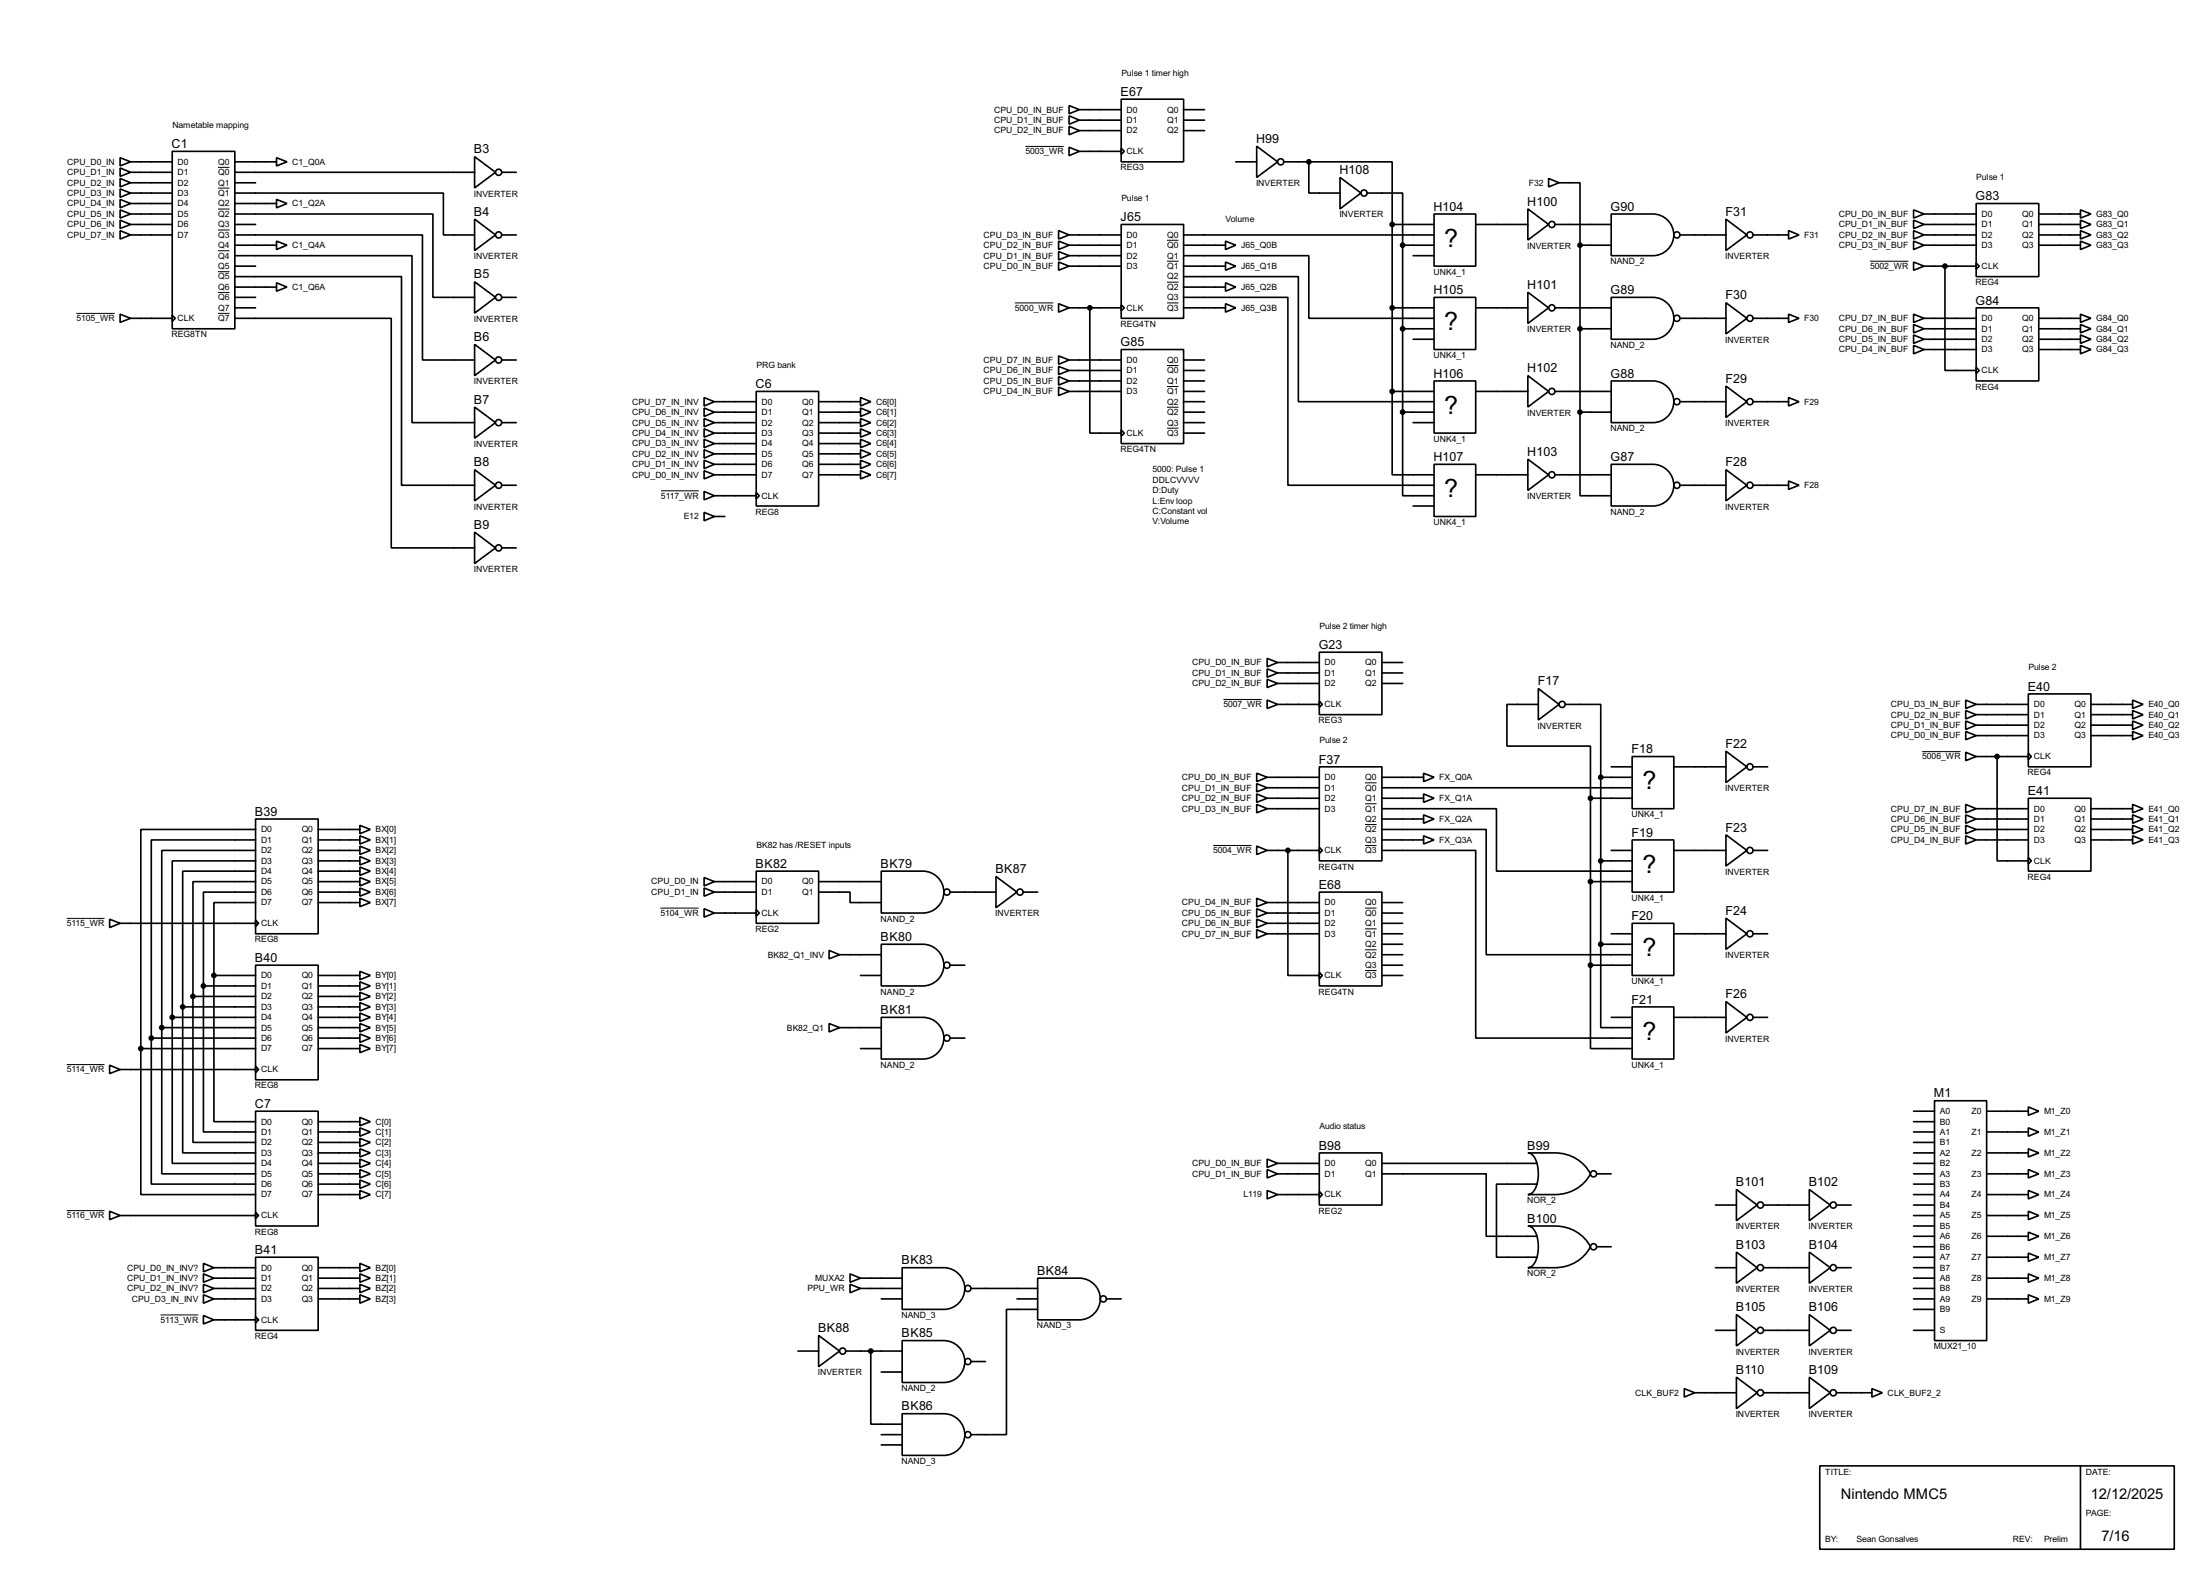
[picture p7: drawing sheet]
<svg xmlns="http://www.w3.org/2000/svg" width="536mm" height="383mm" viewBox="0 0 536 383" stroke-linecap="round" stroke-linejoin="round" font-family="sans-serif">
<g fill="none" stroke="#000" stroke-width=".4">
<path d="M29.3 38.4l2.5 1-2.5 1zM31.8 39.4h10.2M42 36.9h15.2v43.2h-15.2zM57.2 39.4h10.2M67.4 38.4l2.5 1-2.5 1zM115.6 38.2l5.1 3.8-5.1 3.8zM260.4 35.9l2.5 1-2.5 1zM260.4 25.7l2.5 1-2.5 1zM260.4 28.2l2.5 1.1-2.5 1zM260.4 30.8l2.5 1-2.5 1zM262.9 36.9h10.2M262.9 26.7h10.2"/>
<path d="M262.9 29.3h10.2M262.9 31.8h10.2M273.1 24.2h15.2v15.2h-15.2zM273.1 36.1l.8 .8-.8 .7zM288.3 26.7h5.1M288.3 29.3h5.1M288.3 31.8h5.1M301 39.4h5.1M306.1 35.6l5.1 3.8-5.1 3.8zM312.7 39.4h6.1M318.8 39.4h20.3v15.3M318.8 39.4v7.6h7.6"/>
<path d="M29.3 40.9l2.5 1.1-2.5 1zM29.3 43.5l2.5 1-2.5 1zM29.3 46l2.5 1-2.5 1.1zM29.3 48.6l2.5 1-2.5 1zM29.3 51.1l2.5 1-2.5 1zM29.3 53.6l2.5 1.1-2.5 1zM29.3 56.2l2.5 1-2.5 1zM31.8 42h10.2M31.8 44.5h10.2M31.8 47h10.2M31.8 49.6h10.2M31.8 52.1h10.2"/>
<path d="M31.8 54.7h10.2M31.8 57.2h10.2M57.2 47h50.8v10.2h7.6M57.2 52.1h48.3v20.3h10.1M57.2 57.2h45.7v30.5h12.7M57.2 42h58.4M57.2 44.5h5.1M57.2 49.6h10.2M57.2 54.7h5.1M57.2 59.7h10.2M67.4 48.6l2.5 1-2.5 1zM67.4 58.7l2.5 1-2.5 1.1z"/>
<path d="M115.6 53.4l5.1 3.8-5.1 3.8zM122.2 42h3.6M122.2 57.2h3.6M257.9 56.2l2.5 1-2.5 1zM257.9 58.7l2.5 1-2.5 1.1zM260.4 57.2h12.7M260.4 59.7h12.7M273.1 54.7h15.2v22.8h-15.2zM288.3 57.2h61M288.3 59.7h10.2M298.5 58.7l2.5 1-2.5 1.1zM326.4 43.2l5.1 3.8-5.1 3.9z"/>
<path d="M333 47h8.7v12.7M339.1 54.7h10.2M339.1 54.7v40.6M341.7 59.7h7.6M341.7 59.7v40.7M349.3 52.1h10.2v12.7h-10.2zM359.5 54.7h12.7M372.2 50.9l5 3.8-5 3.8zM377.2 43.5l2.6 1-2.6 1zM378.8 54.7h13.7M379.8 44.5h5.1v15.2M384.9 59.7h7.6"/>
<path d="M384.9 59.7v40.7M392.5 52.1h10.1a5.1 5.1 0 0 1 5.1 5.1 5.1 5.1 0 0 1-5.1 5.1h-10.1zM409.2 57.2h11.2M420.4 53.4l5.1 3.8-5.1 3.8zM427 57.2h8.7M435.7 56.2l2.5 1-2.5 1zM466.1 51.1l2.6 1-2.6 1zM466.1 53.6l2.6 1.1-2.6 1zM466.1 56.2l2.6 1-2.6 1zM466.1 58.7l2.6 1-2.6 1.1zM468.7 52.1h12.7M468.7 54.7h12.7"/>
<path d="M468.7 57.2h12.7M468.7 59.7h12.7M481.4 49.6h15.2v17.8h-15.2zM496.6 52.1h10.2M496.6 54.7h10.2M496.6 57.2h10.2M496.6 59.7h10.2M506.8 51.1l2.5 1-2.5 1zM506.8 53.6l2.5 1.1-2.5 1zM506.8 56.2l2.5 1-2.5 1zM506.8 58.7l2.5 1-2.5 1.1zM29.3 76.5l2.5 1-2.5 1z"/>
<path d="M31.8 77.5h10.2M42 76.8l.7 .7-.7 .8zM57.2 62.3h43.2v40.6h15.2M57.2 67.4h40.6v50.8h17.8M57.2 77.5h38.1v55.9h20.3M57.2 64.8h5.1M57.2 75h5.1M57.2 69.9h10.2M57.2 72.4h5.1M67.4 68.9l2.5 1-2.5 1zM115.6 68.6l5.1 3.8-5.1 3.9zM122.2 72.4h3.6"/>
<path d="M257.9 74l2.5 1-2.5 1zM257.9 61.3l2.5 1-2.5 1zM257.9 63.8l2.5 1-2.5 1zM260.4 62.3h12.7M260.4 64.8h12.7M260.4 75h12.7M265.5 75v30.5h7.6M273.1 74.2l.8 .8-.8 .7zM288.3 62.3h30.5v15.2h30.5M288.3 67.4h28v30.4h33M288.3 72.4h25.4v45.8h35.6M288.3 64.8h10.2"/>
<path d="M288.3 75h10.2M288.3 69.9h10.2M298.5 63.8l2.5 1-2.5 1zM298.5 68.9l2.5 1-2.5 1zM298.5 74l2.5 1-2.5 1zM339.1 75h10.2M344.2 62.3h5.1M349.3 72.4h10.2v12.7h-10.2zM359.5 75h12.7M372.2 71.2l5 3.8-5 3.8zM378.8 75h13.7M392.5 72.4h10.1a5.1 5.1 0 0 1 5.1 5.1 5.1 5.1 0 0 1-5.1 5.1h-10.1z"/>
<path d="M409.2 77.5h11.2M420.4 73.7l5.1 3.8-5.1 3.8zM427 77.5h8.7M435.7 76.5l2.5 1-2.5 1zM466.1 63.8l2.6 1-2.6 1zM466.1 76.5l2.6 1-2.6 1zM466.1 79l2.6 1.1-2.6 1zM468.7 77.5h12.7M468.7 64.8h12.7M473.8 64.8v25.4h7.6M481.4 64.1l.7 .7-.7 .8zM481.4 75h15.2v17.8h-15.2z"/>
<path d="M496.6 77.5h10.2M506.8 76.5l2.5 1-2.5 1zM506.8 79l2.5 1.1-2.5 1zM115.6 83.9l5.1 3.8-5.1 3.8zM115.6 99.1l5.1 3.8-5.1 3.8zM122.2 87.7h3.6M171.5 96.8l2.5 1-2.5 1.1zM171.5 99.4l2.5 1-2.5 1zM174 97.8h10.2M184.2 95.3h15.2v27.9h-15.2zM199.4 97.8h10.2M209.6 96.8l2.5 1-2.5 1.1z"/>
<path d="M209.6 99.4l2.5 1-2.5 1zM257.9 86.7l2.5 1-2.5 1zM257.9 89.2l2.5 1-2.5 1zM257.9 91.7l2.5 1.1-2.5 1zM257.9 94.3l2.5 1-2.5 1zM260.4 87.7h12.7M260.4 90.2h12.7M260.4 92.8h12.7M260.4 95.3h12.7M273.1 85.1h15.2v22.9h-15.2zM288.3 97.8h5.1M288.3 87.7h5.1"/>
<path d="M288.3 90.2h5.1M288.3 92.8h5.1M288.3 95.3h5.1M339.1 95.3v20.3h10.2M339.1 95.3h10.2M341.7 80.1h7.6M344.2 82.6h5.1M349.3 92.8h10.2v12.7h-10.2zM359.5 95.3h12.7M372.2 91.5l5 3.8-5 3.8zM378.8 95.3h13.7M384.9 80.1h7.6"/>
<path d="M392.5 92.8h10.1a5.1 5.1 0 0 1 5.1 5 5.1 5.1 0 0 1-5.1 5.1h-10.1zM409.2 97.8h11.2M420.4 94l5.1 3.8-5.1 3.9zM427 97.8h8.7M435.7 96.8l2.5 1-2.5 1.1zM466.1 81.6l2.6 1-2.6 1zM466.1 84.1l2.6 1-2.6 1.1zM468.7 80.1h12.7M468.7 82.6h12.7M468.7 85.1h12.7M481.4 89.5l.7 .7-.7 .8zM496.6 80.1h10.2"/>
<path d="M496.6 82.6h10.2M496.6 85.1h10.2M506.8 81.6l2.5 1-2.5 1zM506.8 84.1l2.5 1-2.5 1.1zM115.6 114.4l5.1 3.8-5.1 3.8zM122.2 102.9h3.6M122.2 118.2h3.6M171.5 119.7l2.5 1-2.5 1zM171.5 101.9l2.5 1-2.5 1zM171.5 104.4l2.5 1.1-2.5 1zM171.5 107l2.5 1-2.5 1zM171.5 109.5l2.5 1-2.5 1.1z"/>
<path d="M171.5 112.1l2.5 1-2.5 1zM171.5 114.6l2.5 1-2.5 1zM174 100.4h10.2M174 102.9h10.2M174 105.5h10.2M174 108h10.2M174 110.5h10.2M174 113.1h10.2M174 115.6h10.2M184.2 119.9l.8 .8-.8 .8zM199.4 100.4h10.2M199.4 102.9h10.2"/>
<path d="M199.4 105.5h10.2M199.4 108h10.2M199.4 110.5h10.2M199.4 113.1h10.2M199.4 115.6h10.2M209.6 101.9l2.5 1-2.5 1zM209.6 104.4l2.5 1.1-2.5 1zM209.6 107l2.5 1-2.5 1zM209.6 109.5l2.5 1-2.5 1.1zM209.6 112.1l2.5 1-2.5 1zM209.6 114.6l2.5 1-2.5 1zM273.1 104.7l.8 .8-.8 .7z"/>
<path d="M288.3 100.4h5.1M288.3 102.9h5.1M288.3 105.5h5.1M341.7 100.4v20.3h7.6M341.7 100.4h7.6M344.2 102.9h5.1M349.3 113.1h10.2v12.7h-10.2zM359.5 115.6h12.7M372.2 111.8l5 3.8-5 3.8zM378.8 115.6h13.7M384.9 100.4v20.3h7.6M384.9 100.4h7.6"/>
<path d="M392.5 113.1h10.1a5.1 5.1 0 0 1 5.1 5 5.1 5.1 0 0 1-5.1 5.1h-10.1zM409.2 118.2h11.2M420.4 114.4l5.1 3.8-5.1 3.8zM427 118.2h8.7M435.7 117.1l2.5 1.1-2.5 1zM115.6 129.6l5.1 3.8-5.1 3.8zM122.2 133.4h3.6M171.5 124.8l2.5 1-2.5 1zM174 120.7h10.2M174 125.8h2.6M344.2 123.2h5.1M321.4 158.8h15.2v15.2h-15.2z"/>
<path d="M308.7 170.5l2.5 1-2.5 1zM308.7 160.3l2.5 1-2.5 1.1zM308.7 162.9l2.5 1-2.5 1zM308.7 165.4l2.5 1-2.5 1zM311.2 171.5h10.2M311.2 161.3h10.2M311.2 163.9h10.2M311.2 166.4h10.2M321.4 170.7l.7 .8-.7 .8zM336.6 161.3h5.1M336.6 163.9h5.1M336.6 166.4h5.1"/>
<path d="M374.7 167.7l5.1 3.8-5.1 3.8zM374.7 171.5h-7.6v10.2h20.3v12.7M381.3 171.5h8.6v17.8M478.8 170.5l2.6 1-2.6 1zM478.8 173l2.6 1-2.6 1.1zM478.8 175.6l2.6 1-2.6 1zM478.8 178.1l2.6 1-2.6 1zM481.4 171.5h12.7M481.4 174h12.7M481.4 176.6h12.7M481.4 179.1h12.7M494.1 169h15.2v17.7h-15.2z"/>
<path d="M509.3 171.5h10.2M509.3 174h10.2M509.3 176.6h10.2M509.3 179.1h10.2M519.5 170.5l2.5 1-2.5 1zM519.5 173l2.5 1-2.5 1.1zM519.5 175.6l2.5 1-2.5 1zM519.5 178.1l2.5 1-2.5 1zM62.3 199.4h15.2v28h-15.2zM306.1 188.3l2.6 1-2.6 1zM306.1 190.8l2.6 1-2.6 1zM306.1 193.3l2.6 1.1-2.6 1z"/>
<path d="M306.1 195.9l2.6 1-2.6 1zM308.7 196.9h12.7M308.7 189.3h12.7M308.7 191.8h12.7M308.7 194.4h12.7M321.4 186.7h15.2v22.9h-15.2zM336.6 196.9h27.9v15.2h33.1M336.6 199.4h10.2M336.6 189.3h10.2M336.6 191.8h61M336.6 194.4h10.2M346.8 188.3l2.5 1-2.5 1z"/>
<path d="M346.8 193.3l2.5 1.1-2.5 1zM346.8 198.4l2.5 1-2.5 1.1zM387.4 194.4h10.2M387.4 194.4v40.6M389.9 189.3h7.7M389.9 189.3v40.6M392.5 186.7h5.1M397.6 184.2h10.1v12.7h-10.1zM407.7 186.7h12.7M420.4 182.9l5.1 3.8-5.1 3.9zM427 186.7h3.6M478.8 183.2l2.6 1-2.6 1z"/>
<path d="M478.8 195.9l2.6 1-2.6 1zM478.8 198.4l2.6 1-2.6 1.1zM481.4 184.2h12.7M481.4 196.9h12.7M481.4 199.4h12.7M486.5 184.2v25.4h7.6M494.1 183.4l.7 .8-.7 .8zM494.1 194.4h15.2v17.7h-15.2zM509.3 196.9h10.2M509.3 199.4h10.2M519.5 195.9l2.5 1-2.5 1zM519.5 198.4l2.5 1-2.5 1.1z"/>
<path d="M62.3 202h-28v53.3M62.3 204.5h-25.4v48.3M62.3 207.1h-22.9v43.1M62.3 209.6h-20.3v38.1M62.3 219.8h-10.2v17.7M62.3 217.2h-12.7v22.9M62.3 214.7h-15.3v27.9M62.3 212.1h-17.8v33.1M77.5 202h10.2M77.5 204.5h10.2M77.5 207.1h10.2M77.5 209.6h10.2"/>
<path d="M77.5 212.1h10.2M77.5 214.7h10.2M77.5 217.2h10.2M77.5 219.8h10.2M87.7 201l2.5 1-2.5 1zM87.7 203.5l2.5 1-2.5 1zM87.7 206l2.5 1.1-2.5 1zM87.7 208.6l2.5 1-2.5 1zM87.7 211.1l2.5 1-2.5 1.1zM87.7 213.7l2.5 1-2.5 1zM87.7 216.2l2.5 1-2.5 1zM87.7 218.7l2.5 1.1-2.5 1z"/>
<path d="M171.5 213.7l2.5 1-2.5 1zM171.5 216.2l2.5 1-2.5 1zM174 214.7h10.2M174 217.2h10.2M184.2 212.1h15.2v12.7h-15.2zM199.4 217.2h7.7v2.6h7.6M199.4 214.7h15.3M214.7 212.1h10.1a5.1 5.1 0 0 1 5.1 5.1 5.1 5.1 0 0 1-5.1 5.1h-10.1zM231.4 217.2h11.2M242.6 213.4l5.1 3.8-5.1 3.8zM249.2 217.2h3.6M306.1 206l2.6 1.1-2.6 1z"/>
<path d="M306.1 218.7l2.6 1.1-2.6 1zM308.7 207.1h12.7M308.7 219.8h12.7M313.7 207.1v30.4h7.7M321.4 217.2h15.2v22.9h-15.2zM321.4 206.3l.7 .8-.7 .7zM336.6 202h25.4v30.5h35.6M336.6 207.1h22.9v45.7h38.1M336.6 204.5h10.2M336.6 219.8h5.1M346.8 203.5l2.5 1-2.5 1zM387.4 214.7h10.2"/>
<path d="M389.9 209.6h7.7M392.5 207.1h5.1M397.6 204.5h10.1v12.7h-10.1zM407.7 207.1h12.7M420.4 203.3l5.1 3.8-5.1 3.8zM427 207.1h3.6M478.8 201l2.6 1-2.6 1zM478.8 203.5l2.6 1-2.6 1zM481.4 202h12.7M481.4 204.5h12.7M494.1 208.8l.7 .8-.7 .8zM509.3 202h10.2"/>
<path d="M509.3 204.5h10.2M519.5 201l2.5 1-2.5 1zM519.5 203.5l2.5 1-2.5 1zM26.7 223.8l2.6 1-2.6 1.1zM29.3 224.8h33M52.1 237.5v35.6h10.2M52.1 237.5h10.2M62.3 235h15.2v27.9h-15.2zM62.3 224.1l.7 .7-.7 .8zM77.5 237.5h10.2M87.7 236.5l2.5 1-2.5 1.1zM87.7 239.1l2.5 1-2.5 1z"/>
<path d="M171.5 221.3l2.5 1-2.5 1zM174 222.3h10.2M184.2 221.5l.8 .8-.8 .8zM202 231.4l2.5 1.1-2.5 1zM204.5 232.5h10.2M209.6 237.5h5.1M214.7 229.9h10.1a5.1 5.1 0 0 1 5.1 5.1 5.1 5.1 0 0 1-5.1 5.1h-10.1zM231.4 235h3.6M306.1 221.3l2.6 1-2.6 1zM306.1 223.8l2.6 1-2.6 1.1zM306.1 226.4l2.6 1-2.6 1zM308.7 224.8h12.7"/>
<path d="M308.7 222.3h12.7M308.7 227.4h12.7M321.4 236.8l.7 .7-.7 .8zM336.6 237.5h5.1M336.6 224.8h5.1M336.6 222.3h5.1M336.6 227.4h5.1M336.6 229.9h5.1M336.6 235h5.1M336.6 232.5h5.1M387.4 235v20.3h10.2M387.4 235h10.2"/>
<path d="M389.9 229.9v20.3h7.7M389.9 229.9h7.7M392.5 227.4h5.1M397.6 224.8h10.1v12.7h-10.1zM407.7 227.4h12.7M420.4 223.6l5.1 3.8-5.1 3.8zM427 227.4h3.6M26.7 259.4l2.6 1-2.6 1zM34.3 255.3v35.6h28M34.3 255.3h28M36.9 252.8v35.5h25.4M36.9 252.8h25.4"/>
<path d="M39.4 250.2v35.6h22.9M39.4 250.2h22.9M42 247.7v35.6h20.3M42 247.7h20.3M44.5 245.2v35.5h17.8M44.5 245.2h17.8M47 242.6v35.6h15.3M47 242.6h15.3M49.6 240.1v35.5h12.7M49.6 240.1h12.7M62.3 259.6l.7 .8-.7 .8zM77.5 240.1h10.2"/>
<path d="M77.5 242.6h10.2M77.5 245.2h10.2M77.5 247.7h10.2M77.5 250.2h10.2M77.5 252.8h10.2M77.5 255.3h10.2M87.7 241.6l2.5 1-2.5 1zM87.7 244.1l2.5 1.1-2.5 1zM87.7 246.7l2.5 1-2.5 1zM87.7 249.2l2.5 1-2.5 1.1zM87.7 251.8l2.5 1-2.5 1zM87.7 254.3l2.5 1-2.5 1z"/>
<path d="M202 249.2l2.5 1-2.5 1.1zM204.5 250.2h10.2M209.6 255.3h5.1M214.7 247.7h10.1a5.1 5.1 0 0 1 5.1 5.1 5.1 5.1 0 0 1-5.1 5.1h-10.1zM231.4 252.8h3.6M392.5 247.7h5.1M397.6 245.2h10.1v12.7h-10.1zM407.7 247.7h12.7M420.4 243.9l5.1 3.8-5.1 3.8zM427 247.7h3.6M29.3 260.4h33M62.3 270.6h15.2v27.9h-15.2z"/>
<path d="M77.5 273.1h10.2M77.5 275.6h10.2M77.5 278.2h10.2M87.7 272.1l2.5 1-2.5 1zM87.7 274.6l2.5 1-2.5 1.1zM87.7 277.2l2.5 1-2.5 1zM87.7 279.7l2.5 1-2.5 1zM466.1 273.1h5.1M466.1 275.6h5.1M466.1 278.2h5.1M466.1 270.6h5.1M471.2 268h12.7v58.4h-12.7z"/>
<path d="M483.9 275.6h10.2M483.9 270.6h10.2M494.1 269.5l2.5 1.1-2.5 1zM494.1 274.6l2.5 1-2.5 1.1zM494.1 279.7l2.5 1-2.5 1zM26.7 294.9l2.6 1.1-2.6 1zM29.3 296h33M62.3 295.2l.7 .8-.7 .7zM77.5 280.7h10.2M77.5 283.3h10.2M77.5 285.8h10.2M77.5 288.3h10.2"/>
<path d="M77.5 290.9h10.2M87.7 282.2l2.5 1.1-2.5 1zM87.7 284.8l2.5 1-2.5 1zM87.7 287.3l2.5 1-2.5 1.1zM87.7 289.9l2.5 1-2.5 1zM308.7 289.9l2.5 1-2.5 1zM308.7 282.2l2.5 1.1-2.5 1zM308.7 284.8l2.5 1-2.5 1zM311.2 283.3h10.2M311.2 285.8h10.2M311.2 290.9h10.2M321.4 280.7h15.2v12.7h-15.2z"/>
<path d="M321.4 290.1l.7 .8-.7 .7zM336.6 285.8h25.4v15.2h12.5M336.6 283.3h37.9M372.2 280.7h6.6a9.6 9.6 0 0 1 8.6 5.1 9.6 9.6 0 0 1-8.6 5.1h-6.6a3.2 3.2 0 0 0 2.3-3.2 7.7 7.7 0 0 0-1.3-6.6zM372.2 298.5h6.6a9.6 9.6 0 0 1 8.6 5.1 9.6 9.6 0 0 1-8.6 5.1h-6.6a3.2 3.2 0 0 0 2.3-3.2 7.6 7.6 0 0 0-1.3-6.6zM374.5 288.3h-10v17.8h10M388.9 285.8h3.6M417.9 293.4h5.1M423 289.6l5 3.8-5 3.8zM429.6 293.4h11.1M440.7 289.6l5.1 3.8-5.1 3.8zM447.3 293.4h3.6"/>
<path d="M466.1 280.7h5.1M466.1 283.3h5.1M466.1 285.8h5.1M466.1 288.3h5.1M466.1 290.9h5.1M466.1 296h5.1M466.1 293.4h5.1M466.1 298.5h5.1M483.9 280.7h10.2M483.9 285.8h10.2M483.9 290.9h10.2M483.9 296h10.2"/>
<path d="M494.1 284.8l2.5 1-2.5 1zM494.1 289.9l2.5 1-2.5 1zM494.1 294.9l2.5 1.1-2.5 1zM49.6 307.6l2.5 1.1-2.5 1zM49.6 310.2l2.5 1-2.5 1zM49.6 312.7l2.5 1-2.5 1.1zM49.6 315.3l2.5 1-2.5 1zM52.1 308.7h10.2M52.1 311.2h10.2M52.1 313.7h10.2M52.1 316.3h10.2M62.3 306.1h15.2v17.8h-15.2z"/>
<path d="M77.5 308.7h10.2M77.5 311.2h10.2M77.5 313.7h10.2M77.5 316.3h10.2M87.7 307.6l2.5 1.1-2.5 1zM87.7 310.2l2.5 1-2.5 1zM87.7 312.7l2.5 1-2.5 1.1zM87.7 315.3l2.5 1-2.5 1zM207.1 312.7l2.5 1-2.5 1.1zM207.1 310.2l2.5 1-2.5 1zM209.6 311.2h10.2M209.6 313.7h10.2"/>
<path d="M214.7 316.3h5.1M219.8 308.7h10.1a5.1 5.1 0 0 1 5.1 5 5.1 5.1 0 0 1-5.1 5.1h-10.1zM236.5 313.7h16.3M247.7 316.3h5.1M252.8 311.2h10.1a5.1 5.1 0 0 1 5.1 5.1 5.1 5.1 0 0 1-5.1 5.1h-10.1zM252.8 318.8h-7.6v30.5h-8.7M269.5 316.3h3.6M388.9 303.6h3.6M417.9 308.7h5.1M423 304.9l5 3.8-5 3.8zM429.6 308.7h11.1M440.7 304.9l5.1 3.8-5.1 3.8z"/>
<path d="M447.3 308.7h3.6M466.1 308.7h5.1M466.1 311.2h5.1M466.1 313.7h5.1M466.1 316.3h5.1M466.1 301h5.1M466.1 306.1h5.1M466.1 303.6h5.1M466.1 318.8h5.1M483.9 311.2h10.2M483.9 316.3h10.2M483.9 301h10.2"/>
<path d="M483.9 306.1h10.2M494.1 300l2.5 1-2.5 1.1zM494.1 305.1l2.5 1-2.5 1zM494.1 310.2l2.5 1-2.5 1zM494.1 315.3l2.5 1-2.5 1zM49.6 320.3l2.5 1.1-2.5 1zM52.1 321.4h10.2M62.3 320.6l.7 .8-.7 .7zM194.4 329h5M199.4 325.2l5.1 3.8-5.1 3.8zM206 329h13.8M212.1 329v17.8h7.7"/>
<path d="M214.7 334.1h5.1M219.8 326.4h10.1a5.1 5.1 0 0 1 5.1 5.1 5.1 5.1 0 0 1-5.1 5.1h-10.1zM236.5 331.5h3.6M410.3 338.1l2.5 1-2.5 1.1zM412.8 339.1h10.2M417.9 323.9h5.1M423 320.1l5 3.8-5 3.8zM423 335.3l5 3.8-5 3.9zM429.6 323.9h11.1M429.6 339.1h11.1M440.7 320.1l5.1 3.8-5.1 3.8zM440.7 335.3l5.1 3.8-5.1 3.9z"/>
<path d="M447.3 323.9h3.6M447.3 339.1h8.7M456 338.1l2.5 1-2.5 1.1zM466.1 323.9h5.1M214.7 349.3h5.1M214.7 351.8h5.1M219.8 344.2h10.1a5.1 5.1 0 0 1 5.1 5.1 5.1 5.1 0 0 1-5.1 5.1h-10.1zM443.3 356.9h86.3v20.3h-86.3zM506.8 356.9v20.3"/>
<circle cx="311.9" cy="39.4" r=".75"/>
<circle cx="121.4" cy="57.2" r=".75"/>
<circle cx="121.4" cy="42" r=".75"/>
<circle cx="332.2" cy="47" r=".75"/>
<circle cx="378" cy="54.7" r=".75"/>
<circle cx="408.4" cy="57.2" r=".75"/>
<circle cx="426.2" cy="57.2" r=".75"/>
<circle cx="121.4" cy="72.4" r=".75"/>
<circle cx="378" cy="75" r=".75"/>
<circle cx="408.4" cy="77.5" r=".75"/>
<circle cx="426.2" cy="77.5" r=".75"/>
<circle cx="121.4" cy="87.7" r=".75"/>
<circle cx="378" cy="95.3" r=".75"/>
<circle cx="408.4" cy="97.8" r=".75"/>
<circle cx="426.2" cy="97.8" r=".75"/>
<circle cx="121.4" cy="102.9" r=".75"/>
<circle cx="121.4" cy="118.2" r=".75"/>
<circle cx="378" cy="115.6" r=".75"/>
<circle cx="408.4" cy="118.2" r=".75"/>
<circle cx="426.2" cy="118.2" r=".75"/>
<circle cx="121.4" cy="133.4" r=".75"/>
<circle cx="380.5" cy="171.5" r=".75"/>
<circle cx="426.2" cy="186.7" r=".75"/>
<circle cx="230.6" cy="217.2" r=".75"/>
<circle cx="248.4" cy="217.2" r=".75"/>
<circle cx="426.2" cy="207.1" r=".75"/>
<circle cx="230.6" cy="235" r=".75"/>
<circle cx="426.2" cy="227.4" r=".75"/>
<circle cx="230.6" cy="252.8" r=".75"/>
<circle cx="426.2" cy="247.7" r=".75"/>
<circle cx="388.1" cy="285.8" r=".75"/>
<circle cx="428.8" cy="293.4" r=".75"/>
<circle cx="446.5" cy="293.4" r=".75"/>
<circle cx="235.7" cy="313.7" r=".75"/>
<circle cx="268.7" cy="316.3" r=".75"/>
<circle cx="388.1" cy="303.6" r=".75"/>
<circle cx="428.8" cy="308.7" r=".75"/>
<circle cx="446.5" cy="308.7" r=".75"/>
<circle cx="205.2" cy="329" r=".75"/>
<circle cx="235.7" cy="331.5" r=".75"/>
<circle cx="428.8" cy="323.9" r=".75"/>
<circle cx="428.8" cy="339.1" r=".75"/>
<circle cx="446.5" cy="323.9" r=".75"/>
<circle cx="446.5" cy="339.1" r=".75"/>
<circle cx="235.7" cy="349.3" r=".75"/>
</g>
<g fill="none" stroke="#000" stroke-width=".24">
<path d="M249.8 35.7h9.3M53.1 40.8h2.8M53.1 45.8h2.8M53.1 50.9h2.8M53.1 56h2.8M284.3 58.5h2.8M18.6 76.3h9.4M53.1 76.3h2.8M53.1 61.1h2.8M53.1 66.2h2.8M53.1 71.2h2.8M247.2 73.8h9.4"/>
<path d="M284.3 63.6h2.8M284.3 68.7h2.8M284.3 73.8h2.8M455.5 63.6h9.4M284.3 89h2.8M284.3 94.1h2.8M284.3 99.2h2.8M161 119.5h9.2M284.3 104.3h2.8M298 170.3h9.4M332.5 190.6h2.8M332.5 195.7h2.8"/>
<path d="M468.2 183h9.4M295.5 205.9h9.4M332.5 205.9h2.8M332.5 200.8h2.8M16.3 223.6h9.2M160.9 221.1h9.3M332.5 221.1h2.8M332.5 226.2h2.8M332.5 231.3h2.8M332.5 236.3h2.8M16.3 259.2h9.2M16.3 294.8h9.2"/>
<path d="M39.1 320.2h9.2"/>
</g>
<g fill="#000" stroke="#000" stroke-width=".4">
<circle cx="318.8" cy="39.4" r=".5"/>
<circle cx="339.1" cy="54.7" r=".5"/>
<circle cx="341.6" cy="59.7" r=".5"/>
<circle cx="384.8" cy="59.7" r=".5"/>
<circle cx="265.4" cy="75" r=".5"/>
<circle cx="339.1" cy="75" r=".5"/>
<circle cx="473.7" cy="64.8" r=".5"/>
<circle cx="339.1" cy="95.3" r=".5"/>
<circle cx="341.6" cy="80.1" r=".5"/>
<circle cx="384.8" cy="80.1" r=".5"/>
<circle cx="341.6" cy="100.4" r=".5"/>
<circle cx="384.8" cy="100.4" r=".5"/>
<circle cx="387.4" cy="194.4" r=".5"/>
<circle cx="389.9" cy="189.3" r=".5"/>
<circle cx="486.4" cy="184.2" r=".5"/>
<circle cx="313.7" cy="207.1" r=".5"/>
<circle cx="387.4" cy="214.7" r=".5"/>
<circle cx="389.9" cy="209.6" r=".5"/>
<circle cx="52.1" cy="237.5" r=".5"/>
<circle cx="387.4" cy="235" r=".5"/>
<circle cx="389.9" cy="229.9" r=".5"/>
<circle cx="34.3" cy="255.3" r=".5"/>
<circle cx="36.8" cy="252.8" r=".5"/>
<circle cx="39.4" cy="250.2" r=".5"/>
<circle cx="41.9" cy="247.7" r=".5"/>
<circle cx="44.5" cy="245.2" r=".5"/>
<circle cx="47" cy="242.6" r=".5"/>
<circle cx="49.5" cy="240.1" r=".5"/>
<circle cx="212.1" cy="329" r=".5"/>
</g>
<g font-size="6.9">
<text x="351.8" y="60.2">?</text>
<text x="351.8" y="80.4">?</text>
<text x="351.8" y="100.8">?</text>
<text x="351.8" y="121.1">?</text>
<text x="400.1" y="192.2">?</text>
<text x="400.1" y="212.6">?</text>
<text x="400.1" y="232.9">?</text>
<text x="400.1" y="253.2">?</text>
</g>
<g font-size="4">
<text x="448.4" y="365.1">Nintendo MMC5</text>
<text x="509.3" y="365.1">12/12/2025</text>
<text x="511.9" y="375.2">7/16</text>
</g>
<g font-size="3.4">
<text x="273" y="23.3">E67</text>
<text x="306" y="34.8">H99</text>
<text x="41.8" y="36">C1</text>
<text x="115.5" y="37.4">B3</text>
<text x="326.3" y="42.4">H108</text>
<text x="115.5" y="52.6">B4</text>
<text x="273" y="53.9">J65</text>
<text x="349.2" y="51.3">H104</text>
<text x="372" y="50.1">H100</text>
<text x="392.3" y="51.3">G90</text>
<text x="420.3" y="52.6">F31</text>
<text x="481.2" y="48.7">G83</text>
<text x="115.5" y="67.8">B5</text>
<text x="349.2" y="71.6">H105</text>
<text x="372" y="70.4">H101</text>
<text x="392.3" y="71.6">G89</text>
<text x="420.3" y="72.9">F30</text>
<text x="481.2" y="74.1">G84</text>
<text x="115.5" y="83.1">B6</text>
<text x="273" y="84.3">G85</text>
<text x="184.1" y="94.5">C6</text>
<text x="349.2" y="92">H106</text>
<text x="372" y="90.7">H102</text>
<text x="392.3" y="92">G88</text>
<text x="420.3" y="93.2">F29</text>
<text x="115.5" y="98.3">B7</text>
<text x="115.5" y="113.6">B8</text>
<text x="349.2" y="112.2">H107</text>
<text x="372" y="111">H103</text>
<text x="392.3" y="112.2">G87</text>
<text x="420.3" y="113.6">F28</text>
<text x="115.5" y="128.8">B9</text>
<text x="321.2" y="158">G23</text>
<text x="374.6" y="166.9">F17</text>
<text x="493.9" y="168.2">E40</text>
<text x="321.2" y="185.9">F37</text>
<text x="397.4" y="183.4">F18</text>
<text x="420.3" y="182.1">F22</text>
<text x="493.9" y="193.6">E41</text>
<text x="62.1" y="198.6">B39</text>
<text x="397.4" y="203.7">F19</text>
<text x="420.3" y="202.5">F23</text>
<text x="184.1" y="211.3">BK82</text>
<text x="214.5" y="211.3">BK79</text>
<text x="242.5" y="212.6">BK87</text>
<text x="321.2" y="216.4">E68</text>
<text x="397.4" y="224">F20</text>
<text x="420.3" y="222.8">F24</text>
<text x="214.5" y="229.1">BK80</text>
<text x="62.1" y="234.2">B40</text>
<text x="397.4" y="244.4">F21</text>
<text x="420.3" y="243.1">F26</text>
<text x="214.5" y="246.9">BK81</text>
<text x="62.1" y="269.8">C7</text>
<text x="471.1" y="267.2">M1</text>
<text x="321.2" y="279.9">B98</text>
<text x="372" y="279.9">B99</text>
<text x="422.8" y="288.8">B101</text>
<text x="440.6" y="288.8">B102</text>
<text x="372" y="297.7">B100</text>
<text x="62.1" y="305.3">B41</text>
<text x="422.8" y="304.1">B103</text>
<text x="440.6" y="304.1">B104</text>
<text x="219.6" y="307.9">BK83</text>
<text x="252.6" y="310.4">BK84</text>
<text x="422.8" y="319.3">B105</text>
<text x="440.6" y="319.3">B106</text>
<text x="199.3" y="324.4">BK88</text>
<text x="219.6" y="325.6">BK85</text>
<text x="422.8" y="334.5">B110</text>
<text x="440.6" y="334.5">B109</text>
<text x="219.6" y="343.4">BK86</text>
</g>
<g font-size="2.4">
<text x="273.1" y="18.4">Pulse 1 timer high</text>
<text x="242.1" y="27.4">CPU_D0_IN_BUF</text>
<text x="242.1" y="30">CPU_D1_IN_BUF</text>
<text x="274.4" y="27.4">D0</text>
<text x="274.4" y="30">D1</text>
<text x="284.3" y="27.4">Q0</text>
<text x="284.3" y="30">Q1</text>
<text x="42" y="31.1">Nametable mapping</text>
<text x="242.1" y="32.5">CPU_D2_IN_BUF</text>
<text x="274.4" y="32.5">D2</text>
<text x="284.3" y="32.5">Q2</text>
<text x="16.4" y="40.1">CPU_D0_IN</text>
<text x="43.2" y="40.1">D0</text>
<text x="53.1" y="40.1">Q0</text>
<text x="71.2" y="40.1">C1_Q0A</text>
<text x="249.8" y="37.5">5003_WR</text>
<text x="272.9" y="41.5">REG3</text>
<text x="274.4" y="37.5">CLK</text>
<text x="16.4" y="42.7">CPU_D1_IN</text>
<text x="16.4" y="45.2">CPU_D2_IN</text>
<text x="16.4" y="47.7">CPU_D3_IN</text>
<text x="43.2" y="42.7">D1</text>
<text x="43.2" y="45.2">D2</text>
<text x="43.2" y="47.7">D3</text>
<text x="53.1" y="42.7">Q0</text>
<text x="53.1" y="45.2">Q1</text>
<text x="53.1" y="47.7">Q1</text>
<text x="115.4" y="47.9">INVERTER</text>
<text x="305.9" y="45.3">INVERTER</text>
<text x="372.4" y="45.2">F32</text>
<text x="481.4" y="43.8">Pulse 1</text>
<text x="16.4" y="50.2">CPU_D4_IN</text>
<text x="16.4" y="52.8">CPU_D5_IN</text>
<text x="43.2" y="50.2">D4</text>
<text x="43.2" y="52.8">D5</text>
<text x="53.1" y="50.2">Q2</text>
<text x="53.1" y="52.8">Q2</text>
<text x="71.2" y="50.2">C1_Q2A</text>
<text x="273.1" y="48.9">Pulse 1</text>
<text x="298.5" y="54">Volume</text>
<text x="326.2" y="52.9">INVERTER</text>
<text x="447.9" y="52.8">CPU_D0_IN_BUF</text>
<text x="482.7" y="52.8">D0</text>
<text x="492.6" y="52.8">Q0</text>
<text x="510.6" y="52.8">G83_Q0</text>
<text x="16.4" y="55.4">CPU_D6_IN</text>
<text x="16.4" y="57.9">CPU_D7_IN</text>
<text x="43.2" y="55.4">D6</text>
<text x="43.2" y="57.9">D7</text>
<text x="53.1" y="55.4">Q3</text>
<text x="53.1" y="57.9">Q3</text>
<text x="239.6" y="57.9">CPU_D3_IN_BUF</text>
<text x="274.4" y="57.9">D0</text>
<text x="284.3" y="57.9">Q0</text>
<text x="439.5" y="57.9">F31</text>
<text x="447.9" y="55.4">CPU_D1_IN_BUF</text>
<text x="447.9" y="57.9">CPU_D2_IN_BUF</text>
<text x="482.7" y="55.4">D1</text>
<text x="482.7" y="57.9">D2</text>
<text x="492.6" y="55.4">Q1</text>
<text x="492.6" y="57.9">Q2</text>
<text x="510.6" y="55.4">G83_Q1</text>
<text x="510.6" y="57.9">G83_Q2</text>
<text x="53.1" y="60.4">Q4</text>
<text x="53.1" y="65.5">Q5</text>
<text x="53.1" y="62.9">Q4</text>
<text x="71.2" y="60.4">C1_Q4A</text>
<text x="115.4" y="63.1">INVERTER</text>
<text x="239.6" y="60.4">CPU_D2_IN_BUF</text>
<text x="239.6" y="62.9">CPU_D1_IN_BUF</text>
<text x="239.6" y="65.5">CPU_D0_IN_BUF</text>
<text x="274.4" y="60.4">D1</text>
<text x="274.4" y="62.9">D2</text>
<text x="274.4" y="65.5">D3</text>
<text x="284.3" y="60.4">Q0</text>
<text x="284.3" y="62.9">Q1</text>
<text x="284.3" y="65.5">Q1</text>
<text x="302.3" y="60.4">J65_Q0B</text>
<text x="302.3" y="65.5">J65_Q1B</text>
<text x="372" y="60.6">INVERTER</text>
<text x="392.3" y="64.3">NAND_2</text>
<text x="420.2" y="63.1">INVERTER</text>
<text x="447.9" y="60.4">CPU_D3_IN_BUF</text>
<text x="455.5" y="65.5">5002_WR</text>
<text x="482.7" y="60.4">D3</text>
<text x="482.7" y="65.5">CLK</text>
<text x="492.6" y="60.4">Q3</text>
<text x="510.6" y="60.4">G83_Q3</text>
<text x="53.1" y="70.6">Q6</text>
<text x="53.1" y="68.1">Q5</text>
<text x="71.2" y="70.6">C1_Q6A</text>
<text x="284.3" y="68.1">Q2</text>
<text x="284.3" y="70.6">Q2</text>
<text x="302.3" y="70.6">J65_Q2B</text>
<text x="349.1" y="66.9">UNK4_1</text>
<text x="481.2" y="69.5">REG4</text>
<text x="53.1" y="75.6">Q7</text>
<text x="53.1" y="73.1">Q6</text>
<text x="247.2" y="75.6">5000_WR</text>
<text x="274.4" y="75.6">CLK</text>
<text x="284.3" y="73.1">Q3</text>
<text x="284.3" y="75.6">Q3</text>
<text x="302.3" y="75.6">J65_Q3B</text>
<text x="18.6" y="78.2">5105_WR</text>
<text x="41.8" y="82.2">REG8TN</text>
<text x="43.2" y="78.2">CLK</text>
<text x="53.1" y="78.2">Q7</text>
<text x="115.4" y="78.3">INVERTER</text>
<text x="272.9" y="79.6">REG4TN</text>
<text x="372" y="80.8">INVERTER</text>
<text x="420.2" y="83.4">INVERTER</text>
<text x="439.5" y="78.2">F30</text>
<text x="447.9" y="78.2">CPU_D7_IN_BUF</text>
<text x="447.9" y="80.8">CPU_D6_IN_BUF</text>
<text x="447.9" y="83.3">CPU_D5_IN_BUF</text>
<text x="482.7" y="78.2">D0</text>
<text x="482.7" y="80.8">D1</text>
<text x="482.7" y="83.3">D2</text>
<text x="492.6" y="78.2">Q0</text>
<text x="492.6" y="80.8">Q1</text>
<text x="492.6" y="83.3">Q2</text>
<text x="510.6" y="78.2">G84_Q0</text>
<text x="510.6" y="80.8">G84_Q1</text>
<text x="510.6" y="83.3">G84_Q2</text>
<text x="184.2" y="89.6">PRG bank</text>
<text x="239.6" y="88.4">CPU_D7_IN_BUF</text>
<text x="274.4" y="88.4">D0</text>
<text x="284.3" y="88.4">Q0</text>
<text x="349.1" y="87.2">UNK4_1</text>
<text x="392.3" y="84.7">NAND_2</text>
<text x="447.9" y="85.8">CPU_D4_IN_BUF</text>
<text x="482.7" y="85.8">D3</text>
<text x="492.6" y="85.8">Q3</text>
<text x="510.6" y="85.8">G84_Q3</text>
<text x="115.4" y="93.6">INVERTER</text>
<text x="239.6" y="90.9">CPU_D6_IN_BUF</text>
<text x="239.6" y="93.5">CPU_D5_IN_BUF</text>
<text x="239.6" y="96">CPU_D4_IN_BUF</text>
<text x="274.4" y="90.9">D1</text>
<text x="274.4" y="93.5">D2</text>
<text x="274.4" y="96">D3</text>
<text x="284.3" y="90.9">Q0</text>
<text x="284.3" y="93.5">Q1</text>
<text x="284.3" y="96">Q1</text>
<text x="481.2" y="94.9">REG4</text>
<text x="482.7" y="90.9">CLK</text>
<text x="154" y="98.5">CPU_D7_IN_INV</text>
<text x="154" y="101">CPU_D6_IN_INV</text>
<text x="185.5" y="98.5">D0</text>
<text x="185.5" y="101">D1</text>
<text x="195.4" y="98.5">Q0</text>
<text x="195.4" y="101">Q1</text>
<text x="213.4" y="98.5">C6[0]</text>
<text x="213.4" y="101">C6[1]</text>
<text x="284.3" y="98.5">Q2</text>
<text x="284.3" y="101">Q2</text>
<text x="372" y="101.2">INVERTER</text>
<text x="439.5" y="98.5">F29</text>
<text x="154" y="103.6">CPU_D5_IN_INV</text>
<text x="154" y="106.2">CPU_D4_IN_INV</text>
<text x="185.5" y="103.6">D2</text>
<text x="185.5" y="106.2">D3</text>
<text x="195.4" y="103.6">Q2</text>
<text x="195.4" y="106.2">Q3</text>
<text x="213.4" y="103.6">C6[2]</text>
<text x="213.4" y="106.2">C6[3]</text>
<text x="274.4" y="106.2">CLK</text>
<text x="284.3" y="103.6">Q3</text>
<text x="284.3" y="106.2">Q3</text>
<text x="349.1" y="107.6">UNK4_1</text>
<text x="392.3" y="105">NAND_2</text>
<text x="420.2" y="103.7">INVERTER</text>
<text x="115.4" y="108.8">INVERTER</text>
<text x="154" y="108.7">CPU_D3_IN_INV</text>
<text x="154" y="111.2">CPU_D2_IN_INV</text>
<text x="154" y="113.7">CPU_D1_IN_INV</text>
<text x="185.5" y="108.7">D4</text>
<text x="185.5" y="111.2">D5</text>
<text x="185.5" y="113.7">D6</text>
<text x="195.4" y="108.7">Q4</text>
<text x="195.4" y="111.2">Q5</text>
<text x="195.4" y="113.7">Q6</text>
<text x="213.4" y="108.7">C6[4]</text>
<text x="213.4" y="111.2">C6[5]</text>
<text x="213.4" y="113.7">C6[6]</text>
<text x="272.9" y="110.1">REG4TN</text>
<text x="154" y="116.3">CPU_D0_IN_INV</text>
<text x="185.5" y="116.3">D7</text>
<text x="195.4" y="116.3">Q7</text>
<text x="213.4" y="116.3">C6[7]</text>
<text x="280.7" y="115">5000: Pulse 1</text>
<text x="280.7" y="117.5">DDLCVVVV</text>
<text x="439.5" y="118.9">F28</text>
<text x="115.4" y="124.1">INVERTER</text>
<text x="161" y="121.4">5117_WR</text>
<text x="184" y="125.3">REG8</text>
<text x="185.5" y="121.4">CLK</text>
<text x="280.7" y="120">D:Duty</text>
<text x="280.7" y="122.6">L:Env loop</text>
<text x="280.7" y="125.1">C:Constant vol</text>
<text x="372" y="121.5">INVERTER</text>
<text x="392.3" y="125.3">NAND_2</text>
<text x="420.2" y="124.1">INVERTER</text>
<text x="166.5" y="126.4">E12</text>
<text x="280.7" y="127.7">V:Volume</text>
<text x="349.1" y="127.8">UNK4_1</text>
<text x="115.4" y="139.3">INVERTER</text>
<text x="321.4" y="153.1">Pulse 2 timer high</text>
<text x="290.4" y="162">CPU_D0_IN_BUF</text>
<text x="290.4" y="164.6">CPU_D1_IN_BUF</text>
<text x="290.4" y="167.1">CPU_D2_IN_BUF</text>
<text x="322.6" y="162">D0</text>
<text x="322.6" y="164.6">D1</text>
<text x="322.6" y="167.1">D2</text>
<text x="332.5" y="162">Q0</text>
<text x="332.5" y="164.6">Q1</text>
<text x="332.5" y="167.1">Q2</text>
<text x="494.1" y="163.2">Pulse 2</text>
<text x="298" y="172.2">5007_WR</text>
<text x="322.6" y="172.2">CLK</text>
<text x="460.6" y="172.2">CPU_D3_IN_BUF</text>
<text x="495.4" y="172.2">D0</text>
<text x="505.3" y="172.2">Q0</text>
<text x="523.3" y="172.2">E40_Q0</text>
<text x="321.2" y="176.1">REG3</text>
<text x="374.5" y="177.4">INVERTER</text>
<text x="460.6" y="174.7">CPU_D2_IN_BUF</text>
<text x="460.6" y="177.3">CPU_D1_IN_BUF</text>
<text x="460.6" y="179.8">CPU_D0_IN_BUF</text>
<text x="495.4" y="174.7">D1</text>
<text x="495.4" y="177.3">D2</text>
<text x="495.4" y="179.8">D3</text>
<text x="505.3" y="174.7">Q1</text>
<text x="505.3" y="177.3">Q2</text>
<text x="505.3" y="179.8">Q3</text>
<text x="523.3" y="174.7">E40_Q1</text>
<text x="523.3" y="177.3">E40_Q2</text>
<text x="523.3" y="179.8">E40_Q3</text>
<text x="321.4" y="181">Pulse 2</text>
<text x="468.2" y="184.9">5006_WR</text>
<text x="495.4" y="184.9">CLK</text>
<text x="287.9" y="190">CPU_D0_IN_BUF</text>
<text x="322.6" y="190">D0</text>
<text x="332.5" y="190">Q0</text>
<text x="350.6" y="190">FX_Q0A</text>
<text x="493.9" y="188.8">REG4</text>
<text x="287.9" y="192.5">CPU_D1_IN_BUF</text>
<text x="287.9" y="195.1">CPU_D2_IN_BUF</text>
<text x="287.9" y="197.6">CPU_D3_IN_BUF</text>
<text x="322.6" y="192.5">D1</text>
<text x="322.6" y="195.1">D2</text>
<text x="322.6" y="197.6">D3</text>
<text x="332.5" y="192.5">Q0</text>
<text x="332.5" y="195.1">Q1</text>
<text x="332.5" y="197.6">Q1</text>
<text x="350.6" y="195.1">FX_Q1A</text>
<text x="420.2" y="192.7">INVERTER</text>
<text x="460.6" y="197.6">CPU_D7_IN_BUF</text>
<text x="495.4" y="197.6">D0</text>
<text x="505.3" y="197.6">Q0</text>
<text x="523.3" y="197.6">E41_Q0</text>
<text x="63.6" y="202.7">D0</text>
<text x="73.5" y="202.7">Q0</text>
<text x="91.5" y="202.7">BX[0]</text>
<text x="332.5" y="200.1">Q2</text>
<text x="332.5" y="202.7">Q2</text>
<text x="350.6" y="200.1">FX_Q2A</text>
<text x="397.4" y="199">UNK4_1</text>
<text x="460.6" y="200.1">CPU_D6_IN_BUF</text>
<text x="460.6" y="202.7">CPU_D5_IN_BUF</text>
<text x="495.4" y="200.1">D1</text>
<text x="495.4" y="202.7">D2</text>
<text x="505.3" y="200.1">Q1</text>
<text x="505.3" y="202.7">Q2</text>
<text x="523.3" y="200.1">E41_Q1</text>
<text x="523.3" y="202.7">E41_Q2</text>
<text x="63.6" y="205.2">D1</text>
<text x="63.6" y="207.8">D2</text>
<text x="73.5" y="205.2">Q1</text>
<text x="73.5" y="207.8">Q2</text>
<text x="91.5" y="205.2">BX[1]</text>
<text x="91.5" y="207.8">BX[2]</text>
<text x="184.2" y="206.4">BK82 has /RESET inputs</text>
<text x="295.5" y="207.8">5004_WR</text>
<text x="322.6" y="207.8">CLK</text>
<text x="332.5" y="205.2">Q3</text>
<text x="332.5" y="207.8">Q3</text>
<text x="350.6" y="205.2">FX_Q3A</text>
<text x="460.6" y="205.2">CPU_D4_IN_BUF</text>
<text x="495.4" y="205.2">D3</text>
<text x="505.3" y="205.2">Q3</text>
<text x="523.3" y="205.2">E41_Q3</text>
<text x="63.6" y="210.3">D3</text>
<text x="63.6" y="212.8">D4</text>
<text x="63.6" y="215.4">D5</text>
<text x="73.5" y="210.3">Q3</text>
<text x="73.5" y="212.8">Q4</text>
<text x="73.5" y="215.4">Q5</text>
<text x="91.5" y="210.3">BX[3]</text>
<text x="91.5" y="212.8">BX[4]</text>
<text x="91.5" y="215.4">BX[5]</text>
<text x="158.6" y="215.4">CPU_D0_IN</text>
<text x="185.5" y="215.4">D0</text>
<text x="195.4" y="215.4">Q0</text>
<text x="321.2" y="211.7">REG4TN</text>
<text x="420.2" y="213">INVERTER</text>
<text x="493.9" y="214.2">REG4</text>
<text x="495.4" y="210.3">CLK</text>
<text x="63.6" y="217.9">D6</text>
<text x="63.6" y="220.5">D7</text>
<text x="73.5" y="217.9">Q6</text>
<text x="73.5" y="220.5">Q7</text>
<text x="91.5" y="217.9">BX[6]</text>
<text x="91.5" y="220.5">BX[7]</text>
<text x="158.6" y="217.9">CPU_D1_IN</text>
<text x="185.5" y="217.9">D1</text>
<text x="195.4" y="217.9">Q1</text>
<text x="287.9" y="220.5">CPU_D4_IN_BUF</text>
<text x="322.6" y="220.5">D0</text>
<text x="332.5" y="220.5">Q0</text>
<text x="397.4" y="219.3">UNK4_1</text>
<text x="16.3" y="225.5">5115_WR</text>
<text x="63.6" y="225.5">CLK</text>
<text x="160.9" y="223">5104_WR</text>
<text x="184" y="226.9">REG2</text>
<text x="185.5" y="223">CLK</text>
<text x="214.5" y="224.4">NAND_2</text>
<text x="242.4" y="223.1">INVERTER</text>
<text x="287.9" y="223">CPU_D5_IN_BUF</text>
<text x="287.9" y="225.5">CPU_D6_IN_BUF</text>
<text x="322.6" y="223">D1</text>
<text x="322.6" y="225.5">D2</text>
<text x="332.5" y="223">Q0</text>
<text x="332.5" y="225.5">Q1</text>
<text x="62.1" y="229.5">REG8</text>
<text x="187" y="233.2">BK82_Q1_INV</text>
<text x="287.9" y="228.1">CPU_D7_IN_BUF</text>
<text x="322.6" y="228.1">D3</text>
<text x="332.5" y="228.1">Q1</text>
<text x="332.5" y="230.6">Q2</text>
<text x="332.5" y="233.2">Q2</text>
<text x="420.2" y="233.3">INVERTER</text>
<text x="63.6" y="238.2">D0</text>
<text x="73.5" y="238.2">Q0</text>
<text x="91.5" y="238.2">BY[0]</text>
<text x="322.6" y="238.2">CLK</text>
<text x="332.5" y="235.7">Q3</text>
<text x="332.5" y="238.2">Q3</text>
<text x="397.4" y="239.6">UNK4_1</text>
<text x="63.6" y="240.8">D1</text>
<text x="63.6" y="243.3">D2</text>
<text x="63.6" y="245.9">D3</text>
<text x="73.5" y="240.8">Q1</text>
<text x="73.5" y="243.3">Q2</text>
<text x="73.5" y="245.9">Q3</text>
<text x="91.5" y="240.8">BY[1]</text>
<text x="91.5" y="243.3">BY[2]</text>
<text x="91.5" y="245.9">BY[3]</text>
<text x="214.5" y="242.2">NAND_2</text>
<text x="321.2" y="242.2">REG4TN</text>
<text x="63.6" y="248.4">D4</text>
<text x="63.6" y="250.9">D5</text>
<text x="73.5" y="248.4">Q4</text>
<text x="73.5" y="250.9">Q5</text>
<text x="91.5" y="248.4">BY[4]</text>
<text x="91.5" y="250.9">BY[5]</text>
<text x="191.7" y="250.9">BK82_Q1</text>
<text x="63.6" y="253.5">D6</text>
<text x="63.6" y="256">D7</text>
<text x="73.5" y="253.5">Q6</text>
<text x="73.5" y="256">Q7</text>
<text x="91.5" y="253.5">BY[6]</text>
<text x="91.5" y="256">BY[7]</text>
<text x="420.2" y="253.6">INVERTER</text>
<text x="16.3" y="261.1">5114_WR</text>
<text x="63.6" y="261.1">CLK</text>
<text x="214.5" y="260">NAND_2</text>
<text x="397.4" y="260">UNK4_1</text>
<text x="62.1" y="265">REG8</text>
<text x="63.6" y="273.8">D0</text>
<text x="73.5" y="273.8">Q0</text>
<text x="91.5" y="273.8">C[0]</text>
<text x="321.4" y="275">Audio status</text>
<text x="472.5" y="271.3">A0</text>
<text x="472.5" y="273.8">B0</text>
<text x="480.2" y="271.3">Z0</text>
<text x="497.9" y="271.3">M1_Z0</text>
<text x="63.6" y="276.3">D1</text>
<text x="63.6" y="278.9">D2</text>
<text x="63.6" y="281.4">D3</text>
<text x="73.5" y="276.3">Q1</text>
<text x="73.5" y="278.9">Q2</text>
<text x="73.5" y="281.4">Q3</text>
<text x="91.5" y="276.3">C[1]</text>
<text x="91.5" y="278.9">C[2]</text>
<text x="91.5" y="281.4">C[3]</text>
<text x="472.5" y="276.3">A1</text>
<text x="472.5" y="281.4">A2</text>
<text x="472.5" y="278.9">B1</text>
<text x="480.2" y="276.3">Z1</text>
<text x="480.2" y="281.4">Z2</text>
<text x="497.9" y="276.3">M1_Z1</text>
<text x="497.9" y="281.4">M1_Z2</text>
<text x="63.6" y="284">D4</text>
<text x="63.6" y="286.5">D5</text>
<text x="73.5" y="284">Q4</text>
<text x="73.5" y="286.5">Q5</text>
<text x="91.5" y="284">C[4]</text>
<text x="91.5" y="286.5">C[5]</text>
<text x="290.4" y="284">CPU_D0_IN_BUF</text>
<text x="290.4" y="286.5">CPU_D1_IN_BUF</text>
<text x="322.6" y="284">D0</text>
<text x="322.6" y="286.5">D1</text>
<text x="332.5" y="284">Q0</text>
<text x="332.5" y="286.5">Q1</text>
<text x="472.5" y="286.5">A3</text>
<text x="472.5" y="284">B2</text>
<text x="480.2" y="286.5">Z3</text>
<text x="497.9" y="286.5">M1_Z3</text>
<text x="63.6" y="289">D6</text>
<text x="63.6" y="291.6">D7</text>
<text x="73.5" y="289">Q6</text>
<text x="73.5" y="291.6">Q7</text>
<text x="91.5" y="289">C[6]</text>
<text x="91.5" y="291.6">C[7]</text>
<text x="302.9" y="291.6">L119</text>
<text x="322.6" y="291.6">CLK</text>
<text x="372" y="293">NOR_2</text>
<text x="472.5" y="291.6">A4</text>
<text x="472.5" y="289">B3</text>
<text x="480.2" y="291.6">Z4</text>
<text x="497.9" y="291.6">M1_Z4</text>
<text x="16.3" y="296.7">5116_WR</text>
<text x="63.6" y="296.7">CLK</text>
<text x="321.2" y="295.5">REG2</text>
<text x="422.8" y="299.3">INVERTER</text>
<text x="440.5" y="299.3">INVERTER</text>
<text x="472.5" y="296.7">A5</text>
<text x="472.5" y="294.1">B4</text>
<text x="472.5" y="299.2">B5</text>
<text x="480.2" y="296.7">Z5</text>
<text x="497.9" y="296.7">M1_Z5</text>
<text x="62.1" y="300.6">REG8</text>
<text x="472.5" y="301.7">A6</text>
<text x="472.5" y="304.3">B6</text>
<text x="480.2" y="301.7">Z6</text>
<text x="497.9" y="301.7">M1_Z6</text>
<text x="30.9" y="309.4">CPU_D0_IN_INV?</text>
<text x="30.9" y="311.9">CPU_D1_IN_INV?</text>
<text x="63.6" y="309.4">D0</text>
<text x="63.6" y="311.9">D1</text>
<text x="73.5" y="309.4">Q0</text>
<text x="73.5" y="311.9">Q1</text>
<text x="91.5" y="309.4">BZ[0]</text>
<text x="91.5" y="311.9">BZ[1]</text>
<text x="198.6" y="311.9">MUXA2</text>
<text x="372" y="310.8">NOR_2</text>
<text x="472.5" y="306.8">A7</text>
<text x="472.5" y="311.9">A8</text>
<text x="472.5" y="309.4">B7</text>
<text x="480.2" y="306.8">Z7</text>
<text x="480.2" y="311.9">Z8</text>
<text x="497.9" y="306.8">M1_Z7</text>
<text x="497.9" y="311.9">M1_Z8</text>
<text x="30.9" y="314.4">CPU_D2_IN_INV?</text>
<text x="32.1" y="317">CPU_D3_IN_INV</text>
<text x="63.6" y="314.4">D2</text>
<text x="63.6" y="317">D3</text>
<text x="73.5" y="314.4">Q2</text>
<text x="73.5" y="317">Q3</text>
<text x="91.5" y="314.4">BZ[2]</text>
<text x="91.5" y="317">BZ[3]</text>
<text x="196.7" y="314.4">PPU_WR</text>
<text x="422.8" y="314.6">INVERTER</text>
<text x="440.5" y="314.6">INVERTER</text>
<text x="472.5" y="317">A9</text>
<text x="472.5" y="314.4">B8</text>
<text x="480.2" y="317">Z9</text>
<text x="497.9" y="317">M1_Z9</text>
<text x="39.1" y="322.1">5113_WR</text>
<text x="63.6" y="322.1">CLK</text>
<text x="219.6" y="320.9">NAND_3</text>
<text x="252.6" y="323.5">NAND_3</text>
<text x="472.5" y="319.5">B9</text>
<text x="62.1" y="326">REG4</text>
<text x="422.8" y="329.8">INVERTER</text>
<text x="440.5" y="329.8">INVERTER</text>
<text x="471" y="328.5">MUX21_10</text>
<text x="472.5" y="324.6">S</text>
<text x="199.2" y="334.9">INVERTER</text>
<text x="219.6" y="338.7">NAND_2</text>
<text x="398.3" y="339.8">CLK_BUF2</text>
<text x="459.8" y="339.8">CLK_BUF2_2</text>
<text x="422.8" y="345.1">INVERTER</text>
<text x="440.5" y="345.1">INVERTER</text>
<text x="219.6" y="356.5">NAND_3</text>
<text x="444.6" y="359.1">TITLE:</text>
<text x="508.1" y="359.1">DATE:</text>
<text x="508.1" y="369.2">PAGE:</text>
<text x="444.6" y="375.6">BY:</text>
<text x="452.2" y="375.6">Sean Gonsalves</text>
<text x="490.3" y="375.6">REV:</text>
<text x="497.9" y="375.6">Prelim</text>
</g>
</svg>
